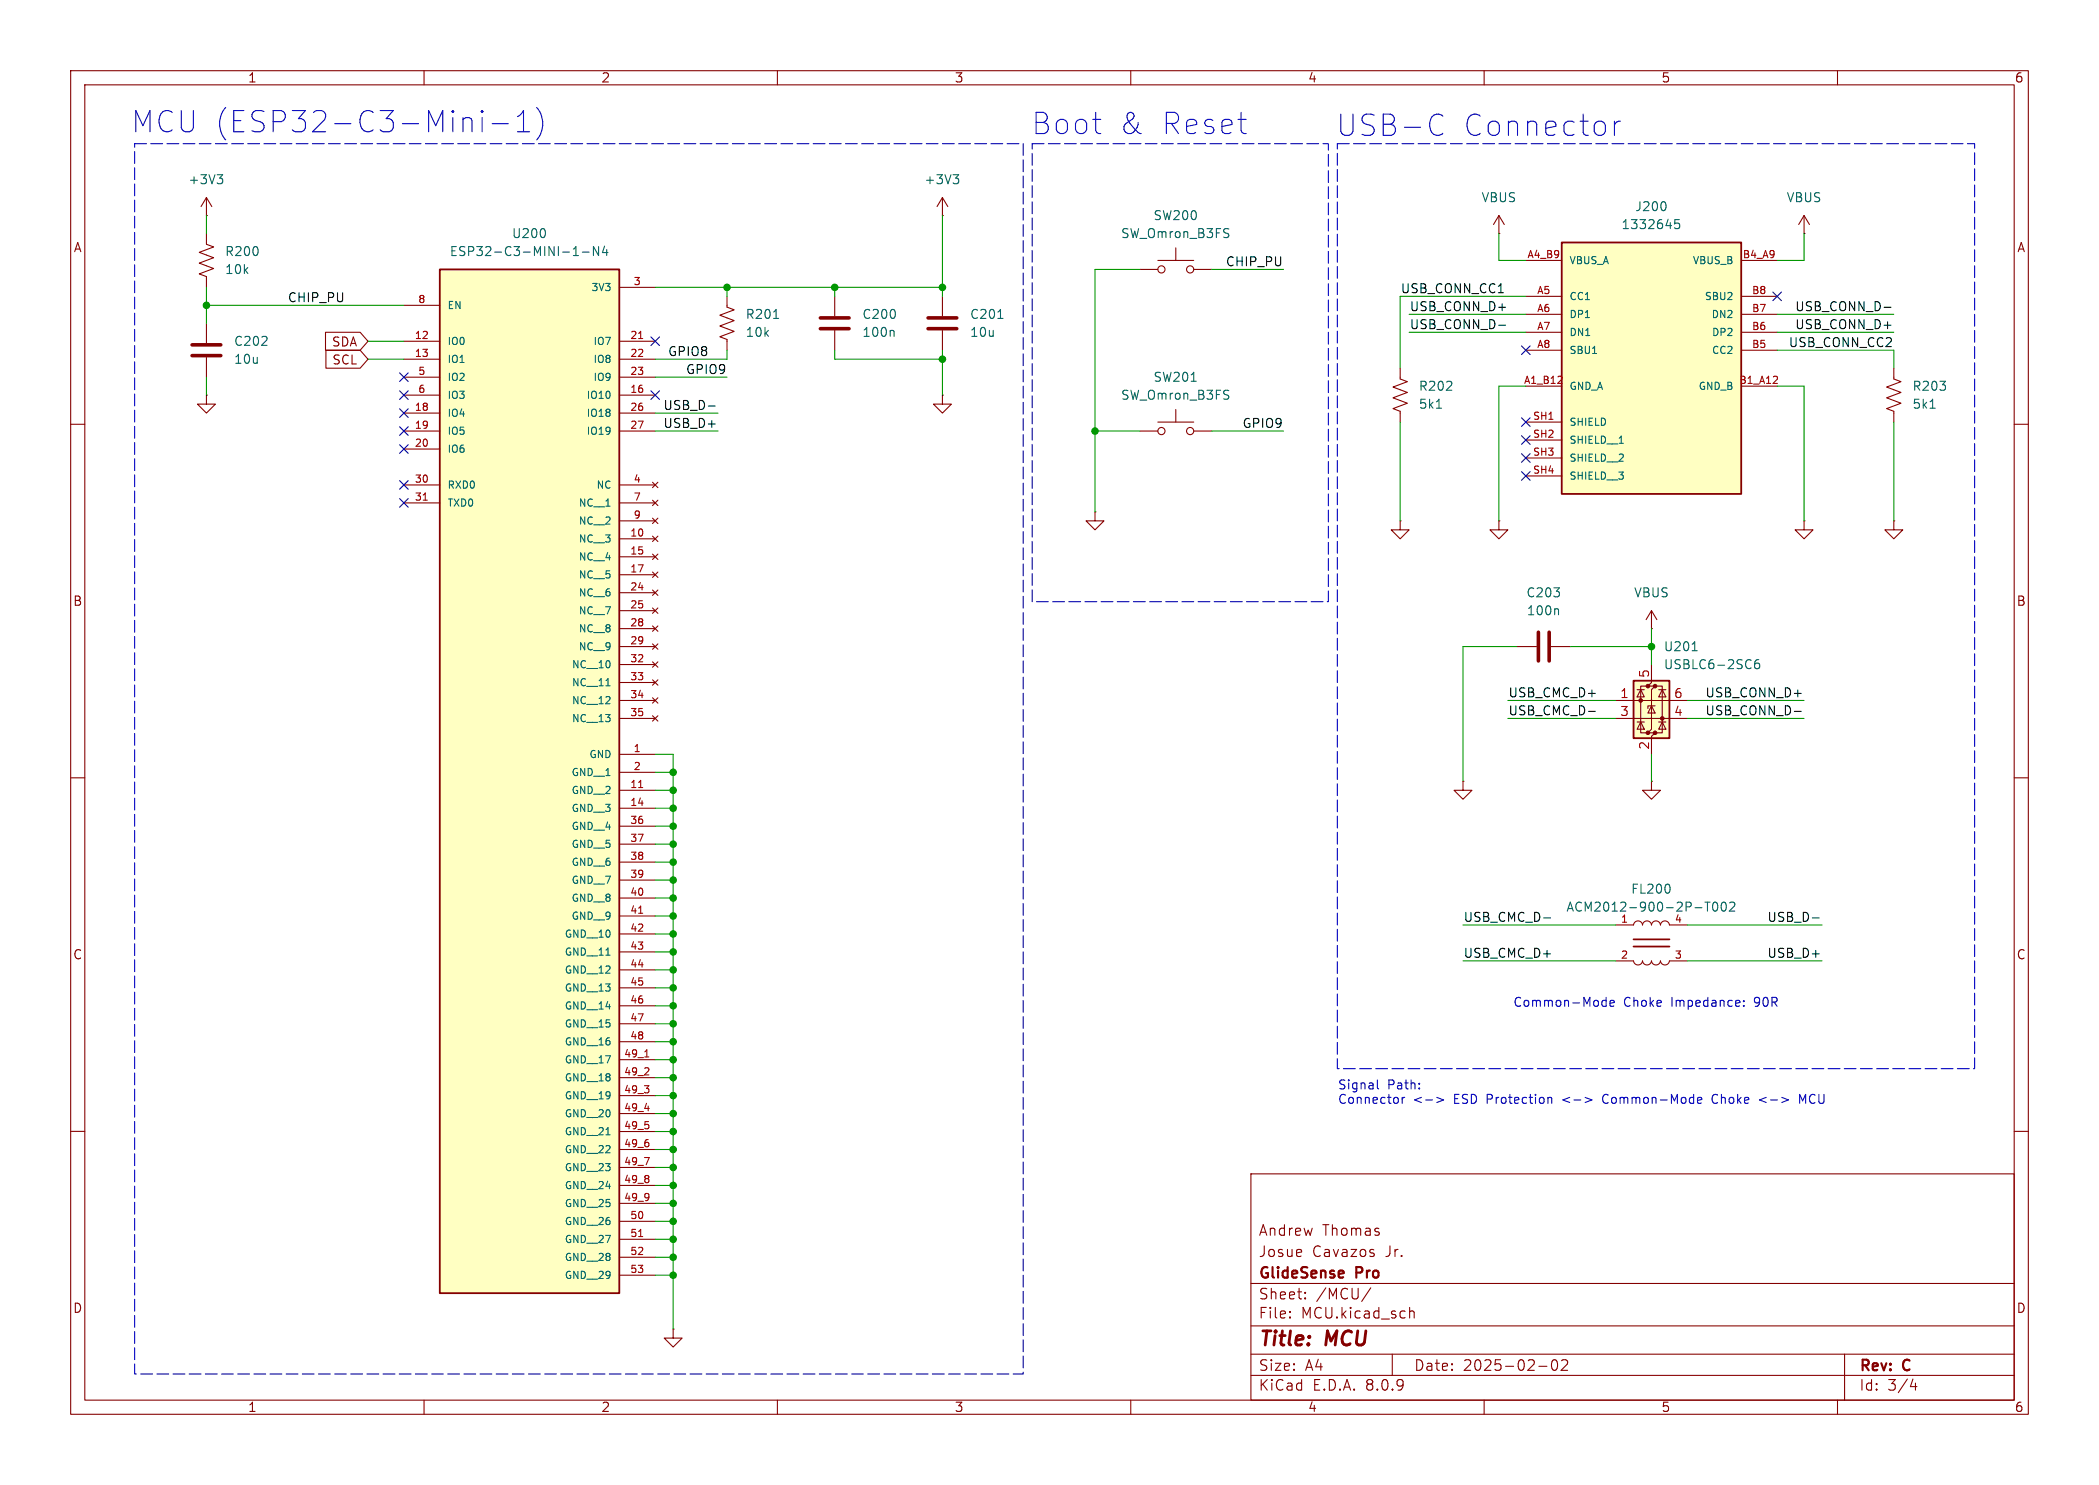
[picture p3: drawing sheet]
<svg xmlns="http://www.w3.org/2000/svg" width="297mm" height="210mm" viewBox="0 0 297 210" stroke-linecap="round" stroke-linejoin="round" font-family="sans-serif">
<g fill="none" stroke="#840000" stroke-width=".15">
<path d="M10 10h277v190h-277zM12 12h273v186h-273zM60 10v2M110 10v2M160 10v2M210 10v2M260 10v2M29.2 55.9v1.3h1.3l-1.3 1.2-1.3-1.2h1.3M29.2 55.9h.1M10 60h2M285 60h2M10 110h2"/>
<path d="M285 110h2M10 160h2M177 166h108v32h-108zM194.4 177.3l.1 .1-.1 .2M285 160h2M60 198v2M95.2 188v1.2h1.3l-1.3 1.3-1.2-1.3h1.2M95.2 188h.1M110 198v2M160 198v2M177 194.5h108M177 191.5h108"/>
<path d="M177 187.5h108M177 181.5h108M182.5 186.3h.1l-.1 .1M182.5 186.3v.1M182.5 185.5v.1M182.5 185.5h.1l-.1 .1M184.7 183.6v.1M184.7 183.6h-.1l.1 .1M184.7 182.8v.1M184.7 182.8h-.1l.1 .1M194 182.1l-1.3 2M197 191.5v3"/>
<path d="M199.5 184.9v1.5M199.5 185.5a.37 .37 0 0 1 .6 .1v.8M210 198v2M217.7 193.2h1.2M219.7 192.4a.36 .36 0 0 1 .3-.1 .36 .36 0 0 1 .3 .3 .77 .77 0 0 1-.4 1.2 .91 .91 0 0 1-.2-1.4zM221 192.4l.2-.1 .5 .1a.41 .41 0 0 1 0 .5l-.8 .9h.9M260 198v2M261 191.5v6.5M270.7 195l-.4 1.1h.9M271 195.6v1"/>
</g>
<path d="M189.9 179.7l.2 .1v.2l-.7 .2M190.1 180.6l-.2 .1" fill="none" stroke="#840000" stroke-width=".3"/>
<path d="M231.1 96.3h5.1v8.1h-5.1z" fill="#ffffc2"/>
<g fill="#840000" stroke="#840000" stroke-width=".14">
<circle cx="232.2" cy="99.1" r=".25"/>
<circle cx="233.2" cy="103.6" r=".25"/>
<circle cx="233.2" cy="97" r=".25"/>
<circle cx="234.2" cy="103.6" r=".25"/>
<circle cx="234.2" cy="97" r=".25"/>
<circle cx="235.2" cy="101.6" r=".25"/>
</g>
<g fill="none" stroke="#840000" stroke-width=".15">
<path d="M133.3 30.5h.1M133.3 27.9l-.7 1.3M133.3 27.9v2.6M133.3 27.9l.8 1.3M161.3 38.1h2.5M163.8 36.8h5.1M166.4 35.1v1.7M168.9 38.1h2.5M212.1 33h.1M212.1 30.5l-.8 1.3M212.1 30.5v2.5M212.1 30.5l.8 1.3"/>
<path d="M255.3 33h.1M255.3 30.5l-.8 1.3M255.3 30.5v2.5M255.3 30.5l.7 1.3M118.1 41.9v2.8M118.1 46.7v2.8M133.3 55.9v1.3h1.3l-1.3 1.2-1.2-1.2h1.2M133.3 55.9h.1M133.3 41.9v2.8M133.3 46.7v2.8M163.8 59.7h5.1M166.4 57.9v1.8"/>
<path d="M198.1 52.1v1.5l1 .4-2 .7 2 .8-2 .8 2 .7-2 .8 1 .4v1.5M268 52.1v1.5l1 .4-2 .7 2 .8-2 .8 2 .7-2 .8 1 .4v1.5M154.9 72.4v1.3h1.3l-1.3 1.2-1.2-1.2h1.2M154.9 72.4h.1M161.3 61h2.5M168.9 61h2.5M255.3 73.7v1.2h1.2l-1.2 1.3-1.3-1.3h1.3M255.3 73.7h.1M268 73.7v1.2h1.2l-1.2 1.3-1.3-1.3h1.3M268 73.7h.1M228.6 99.1h10.2M231.6 97.5h1.1"/>
<path d="M232.2 97.5l.5 1.1h-1.1zM233.2 97h-1v6.6h1M233.7 99.8l.5 1h-1zM233.7 94v2.5l-.5 .5h1l-.5 .5v5.6l-.5 .5h1l-.5 .5v2.6M234.2 99.8h-1v.4M234.2 97h1v6.6h-1M234.7 97.5h1M235.2 97.5l.5 1.1h-1zM207 110.5v1.3h1.3l-1.3 1.2-1.3-1.2h1.3M207 110.5h.1M228.6 101.6h10.2M231.6 102.1h1.1"/>
<path d="M232.2 102.1l.5 1h-1.1zM233.7 110.5v1.3h1.2l-1.2 1.2-1.3-1.2h1.3M233.7 110.5h.1M234.7 102.1h1M235.2 102.1l.5 1h-1zM228.6 135.9h2.5a.64 .64 0 0 0 .7 .6 .64 .64 0 0 0 .6-.6 .64 .64 0 0 0 .6 .6 .64 .64 0 0 0 .7-.6 .64 .64 0 0 0 .6 .6 .64 .64 0 0 0 .6-.6 .64 .64 0 0 0 .7 .6 .64 .64 0 0 0 .6-.6h2.6M228.6 130.8h2.5a.64 .64 0 0 1 .7-.6 .64 .64 0 0 1 .6 .6 .64 .64 0 0 1 .6-.6 .64 .64 0 0 1 .7 .6 .64 .64 0 0 1 .6-.6 .64 .64 0 0 1 .6 .6 .64 .64 0 0 1 .7-.6 .64 .64 0 0 1 .6 .6h2.6"/>
<circle cx="164.3" cy="38.1" r=".51"/>
<circle cx="168.4" cy="38.1" r=".51"/>
<circle cx="164.3" cy="61" r=".51"/>
<circle cx="168.4" cy="61" r=".51"/>
</g>
<path d="M231.1 96.3h5.1v8.1h-5.1zM231.1 133.9h5.1M231.1 132.8h5.1" fill="none" stroke="#840000" stroke-width=".25"/>
<g fill="none" stroke="#006464" stroke-width=".15">
<path d="M134.9 24.7h.7l-.4 .5M135.4 25.2l.2 .2v.3l-.2 .3M173.6 33l.3 .2-.1 .3-.2 .1M173.7 32.3l.2 .1M126.3 46.7l.2 .2v.7M141.2 45h.7M168.5 53.9h.8M173.6 55.9l.3 .2-.1 .2-.2 .2M173.7 55.2l.2 .1M203.3 57.7h.7M273.1 57.7h.7M239.4 92h.8"/>
<path d="M248.9 93.3a.5 .5 0 0 0-.6 .5v.5l.1 .2 .3 .1 .2-.2 .1-.4-.1-.2h-.4l-.2 .2M236.3 125.3v.8M241.2 127.6h.8M241.6 127.6v1.2M242.4 127.7l.2-.1a.69 .69 0 0 1 .3 1.1l-.1 .1a.69 .69 0 0 1-.4-1.1zM243.7 127.6h.1a.69 .69 0 0 1 .3 1.1l-.1 .1a.69 .69 0 0 1-.3-1.1zM244.7 127.7l.2-.1h.3l.2 .1 .1 .2-.1 .2-.7 .7h.8"/>
</g>
<path d="M116.1 46.5h4M116.1 45h4M131.3 46.5h4.1M131.3 45h4.1" fill="none" stroke="#840000" stroke-width=".51"/>
<path d="M221 34.3h25.4v35.6h-25.4z" fill="#ffffc2"/>
<path d="M221 34.3h25.4v35.6h-25.4z" fill="none" stroke="#840000" stroke-width=".25"/>
<g fill="none" stroke="#840000" stroke-width=".15">
<path d="M215.9 36.8h5.1M246.4 36.8h5.1M215.9 54.6h5.1M215.9 41.9h5.1M215.9 44.5h5.1M215.9 47h5.1M215.9 49.5h5.1M215.9 59.7h5.1M246.4 54.6h5.1M246.4 41.9h5.1M246.4 44.5h5.1M246.4 47h5.1"/>
<path d="M246.4 49.5h5.1M198.1 73.7v1.2h1.3l-1.3 1.3-1.3-1.3h1.3M198.1 73.7h.1M212.1 73.7v1.2h1.3l-1.3 1.3-1.3-1.3h1.3M212.1 73.7h.1M215.9 62.2h5.1M215.9 64.8h5.1M215.9 67.3h5.1M214.6 91.4h2.8M219.5 91.4h2.7M233.7 88.9h.1M233.7 86.4l-.8 1.2"/>
<path d="M233.7 86.4v2.5M233.7 86.4l.7 1.2"/>
</g>
<path d="M220.4 54.2h.6M221 53.3v.3M250.9 54.2h.6M251.5 53.3v.3" fill="none" stroke="#a90000" stroke-width=".15"/>
<path d="M235.6 28.6l.1 .4-.1 .7M237.6 31.1h-.6l-.1 .6 .2-.2 .5 .1 .1 .2-.1 .4-.2 .1h-.3l-.2-.1M225.3 50h.6M229.1 62.7h.6M220.3 86.1l.2 .2v.6" fill="none" stroke="#006464" stroke-width=".15"/>
<path d="M217.7 89.4v4.1M219.2 89.4v4.1" fill="none" stroke="#840000" stroke-width=".51"/>
<path d="M62.2 38.1h25.4v144.8h-25.4z" fill="#ffffc2"/>
<path d="M62.2 38.1h25.4v144.8h-25.4z" fill="none" stroke="#840000" stroke-width=".25"/>
<g fill="none" stroke="#840000" stroke-width=".15">
<path d="M29.2 33v1.5l1 .4-2 .8 2 .7-2 .8 2 .8-2 .7 1 .4v1.5M29.2 30.5h.1M29.2 27.9v2.6M29.2 27.9l-.8 1.3M29.2 27.9l.8 1.3M29.2 45.7v2.8M29.2 50.5v2.8M46.1 47h4.9l1.1 1.3-1.1 1.2h-4.9zM46.1 49.5h4.9l1.1 1.3-1.1 1.3h-4.9zM57.1 48.3h5.1M57.1 50.8h5.1M57.1 55.9h5.1"/>
<path d="M57.1 58.4h5.1M57.1 53.3h5.1M57.1 43.2h5.1M87.6 48.3h5.1M87.6 50.8h5.1M87.6 55.9h5.1M87.6 58.4h5.1M87.6 53.3h5.1M87.6 40.6h5.1M102.9 41.9v1.5l1 .4-2 .8 2 .7-2 .8 2 .8-2 .7 1 .4v1.5M57.1 61h5.1M57.1 63.5h5.1"/>
<path d="M57.1 68.6h5.1M57.1 71.1h5.1M87.6 76.2h5.1M87.6 78.7h5.1M87.6 61h5.1M87.6 68.6h5.1M87.6 71.1h5.1M87.6 73.7h5.1M92.3 75.8l.8 .8M92.3 78.4l.8 .7M92.3 68.2l.8 .8M92.3 70.7l.8 .8"/>
<path d="M92.3 73.3l.8 .7M93.1 75.8l-.8 .8M93.1 78.4l-.8 .7M93.1 68.2l-.8 .8M93.1 70.7l-.8 .8M93.1 73.3l-.8 .7M87.6 81.3h5.1M87.6 83.8h5.1M87.6 86.4h5.1M87.6 88.9h5.1M87.6 91.4h5.1M87.6 94h5.1"/>
<path d="M87.6 96.5h5.1M87.6 99.1h5.1M92.3 80.9l.8 .8M92.3 83.4l.8 .8M92.3 86l.8 .7M92.3 88.5l.8 .8M92.3 91.1l.8 .7M92.3 93.6l.8 .8M92.3 96.1l.8 .8M92.3 98.7l.8 .7M93.1 80.9l-.8 .8M93.1 83.4l-.8 .8"/>
<path d="M93.1 86l-.8 .7M93.1 88.5l-.8 .8M93.1 91.1l-.8 .7M93.1 93.6l-.8 .8M93.1 96.1l-.8 .8M93.1 98.7l-.8 .7M87.6 106.7h5.1M87.6 111.8h5.1M87.6 114.3h5.1M87.6 109.2h5.1M87.6 101.6h5.1M87.6 116.8h5.1"/>
<path d="M87.6 119.4h5.1M92.3 101.2l.8 .8M93.1 101.2l-.8 .8M87.6 121.9h5.1M87.6 124.5h5.1M87.6 127h5.1M87.6 129.5h5.1M87.6 132.1h5.1M87.6 134.6h5.1M87.6 137.2h5.1M87.6 139.7h5.1M87.6 142.2h5.1"/>
<path d="M87.6 144.8h5.1M87.6 147.3h5.1M87.6 149.9h5.1M87.6 152.4h5.1M87.6 154.9h5.1M87.6 157.5h5.1M87.6 160h5.1M87.6 162.6h5.1M87.6 165.1h5.1M87.6 167.6h5.1M87.6 170.2h5.1M87.6 172.7h5.1"/>
<path d="M87.6 175.3h5.1M87.6 177.8h5.1M87.6 180.3h5.1"/>
</g>
<g fill="none" stroke="#a90000" stroke-width=".15">
<path d="M90.4 47.9h.5M59.9 70.7h.6M90.4 111.4h.5M90.4 129.2h.5M91.2 152h.6M91.2 153.5h.6l-.3 .4M91.2 149.5h.6M91.2 156.8h.7M91.8 151.1v.3M91.8 154v.5M91.8 159.1v.4M90.4 174.9h.5"/>
<path d="M91.2 163.7h.7l-.5 1M91.8 161.6v.5M91.8 166.3v.3M91.8 166.8v.4M91.8 168.9v.7M91.8 169.2v.1"/>
</g>
<g fill="none" stroke="#006464" stroke-width=".15">
<path d="M30.7 24.7h.8l-.4 .5M31.3 25.2l.2 .2v.3l-.2 .3M77.1 32.6v.8M81.1 36.1h.8M81.1 35.2l.4-.3v1.2M82.4 35.7h1M84.7 34.9v1.2l-.7-1.2v1.2M85.5 34.8l-.3 .9h.8M85.8 35.3v.8M109.5 45h.7M85.7 97h.6M85.7 135.1h.6"/>
<path d="M85.7 160.5h.6"/>
</g>
<path d="M27.2 50.3h4M27.2 48.8h4" fill="none" stroke="#840000" stroke-width=".51"/>
<path d="M100.2 57.4h1M212.1 46h.9M266.6 43.5h1M224.8 100.6h.9M253.9 100.6h1M218.4 129.8h1M256.4 129.8h1" fill="none" stroke="#0f0f0f" stroke-width=".15"/>
<g fill="none" stroke="#0000c2" stroke-width=".15">
<path d="M66.6 16.8l.2 .3v1.5M68.2 15.6v.3M68.2 16.6v2M68.2 15.6l-.1 .2 .1 .1M68.2 15.6l.2 .2-.2 .1M69.6 17.5h2.3M73.2 18.6h1.7M73.2 16.5l.6-.4 .3-.5v3M75.9 15.2a3.4 3.4 0 0 1 0 4.6M175.2 16.9h1.1M176 18.9h.3M203.3 16.1h.3l.6 .3"/>
<path d="M204.2 18.9l-.2 .1-.7 .1M228.4 17.1v2M229.3 17.1a.77 .77 0 0 0-.9 .6M194.9 152.7v1.1l.2 .2M198.4 155.2v.8M198.8 155.2l-.3 .1-.1 .1M203.3 155.2l1 .4-1 .3M219.1 155.3h.4l.1 .7M224.3 155.2l1 .4-1 .3M226.7 142.2l.2 .1h.4M227 154.8l-.2 .5v.4l.2 .3M227.3 141v1.3"/>
<path d="M227.3 141.5h-.4l-.2 .1M227.8 141.9l.6-.1v-.3h-.4l-.2 .2 .1 .6h.5M240.2 155.6l.6-.1-.1-.2-.3-.1-.2 .2 .1 .6h.4M242.7 154.8a.68 .68 0 0 0-.5 .6 .68 .68 0 0 0 .5 .6M246.7 142.2v.1M246.7 141.5v.2M249.9 155.2l-.9 .4 .9 .3M255.5 154.8l-.4 .9-.5-.9v1.2"/>
</g>
<path d="M19 20.3h125.8v174h-125.8zM146 20.3h42v64.8h-42zM189.2 20.3h90.2v130.8h-90.2z" fill="none" stroke="#0000c2" stroke-width=".15" stroke-dasharray="1.7 .6"/>
<g fill="none" stroke="#009600" stroke-width=".15">
<path d="M29.2 30.5v2.5M133.3 30.5v11.4M161.3 38.1h-6.4v34.3M171.4 38.1h10.2M212.1 33v3.8h3.8M255.3 33v3.8h-3.8M29.2 40.6v5.1M29.2 53.3v2.6M29.2 43.2h27.9M52.1 50.8h5M52.1 48.3h5M92.7 40.6h40.6"/>
<path d="M92.7 58.4h8.9M92.7 53.3h10.2M102.9 49.5v1.3h-10.2M102.9 40.6v1.3M118.1 40.6v1.3M118.1 49.5v1.3h15.2M133.3 49.5v6.4M198.1 59.7v14M199.4 47h16.5M199.4 44.5h16.5M215.9 54.6h-3.8v19.1M215.9 41.9h-17.8v10.2"/>
<path d="M251.5 54.6h3.8v19.1M251.5 47h16.5M251.5 44.5h16.5M251.5 49.5h16.5v2.6M268 59.7v14M92.7 61h8.9M154.9 61h6.4M171.4 61h10.2M213.4 99.1h15.2M214.6 91.4h-7.6v19.1M222.2 91.4h11.5M233.7 88.9v5.1"/>
<path d="M238.8 99.1h16.5M92.7 106.7h2.5v81.3M92.7 116.8h2.5M92.7 111.8h2.5M92.7 119.4h2.5M92.7 109.2h2.5M92.7 114.3h2.5M213.4 101.6h15.2M233.7 106.7v3.8M238.8 101.6h16.5M92.7 139.7h2.5M92.7 134.6h2.5"/>
<path d="M92.7 132.1h2.5M92.7 129.5h2.5M92.7 124.5h2.5M92.7 121.9h2.5M92.7 127h2.5M92.7 137.2h2.5M207 130.8h21.6M207 135.9h21.6M238.8 130.8h19M238.8 135.9h19M92.7 149.9h2.5M92.7 147.3h2.5"/>
<path d="M92.7 154.9h2.5M92.7 152.4h2.5M92.7 157.5h2.5M92.7 142.2h2.5M92.7 144.8h2.5M92.7 175.3h2.5M92.7 165.1h2.5M92.7 167.6h2.5M92.7 177.8h2.5M92.7 162.6h2.5M92.7 160h2.5M92.7 170.2h2.5"/>
<path d="M92.7 172.7h2.5M92.7 180.3h2.5"/>
</g>
<g fill="none" stroke="#000084" stroke-width=".15">
<path d="M56.5 52.7l1.3 1.2M56.5 57.8l1.3 1.2M56.5 55.3l1.3 1.2M57.8 52.7l-1.3 1.2M57.8 57.8l-1.3 1.2M57.8 55.3l-1.3 1.2M92.1 47.7l1.2 1.2M92.1 55.3l1.2 1.2M93.3 47.7l-1.2 1.2M93.3 55.3l-1.2 1.2M215.3 59.1l1.2 1.2M215.3 48.9l1.2 1.2"/>
<path d="M216.5 59.1l-1.2 1.2M216.5 48.9l-1.2 1.2M250.9 41.3l1.2 1.2M252.1 41.3l-1.2 1.2M56.5 60.4l1.3 1.2M56.5 70.5l1.3 1.2M56.5 62.9l1.3 1.2M56.5 68l1.3 1.2M57.8 60.4l-1.3 1.2M57.8 70.5l-1.3 1.2M57.8 62.9l-1.3 1.2M57.8 68l-1.3 1.2"/>
<path d="M215.3 66.7l1.2 1.2M215.3 64.2l1.2 1.2M215.3 61.6l1.2 1.2M216.5 66.7l-1.2 1.2M216.5 64.2l-1.2 1.2M216.5 61.6l-1.2 1.2"/>
</g>
<g fill="#009600" stroke="#009600" stroke-width=".15">
<circle cx="133.3" cy="40.6" r=".46"/>
<circle cx="118.1" cy="40.6" r=".46"/>
<circle cx="133.3" cy="50.8" r=".46"/>
<circle cx="154.9" cy="61" r=".46"/>
<circle cx="95.2" cy="132.1" r=".46"/>
<circle cx="95.2" cy="129.5" r=".46"/>
<circle cx="29.2" cy="43.2" r=".46"/>
<circle cx="95.2" cy="139.7" r=".46"/>
<circle cx="95.2" cy="137.2" r=".46"/>
<circle cx="95.2" cy="147.3" r=".46"/>
<circle cx="95.2" cy="149.9" r=".46"/>
<circle cx="95.2" cy="144.8" r=".46"/>
<circle cx="95.2" cy="152.4" r=".46"/>
<circle cx="95.2" cy="154.9" r=".46"/>
<circle cx="95.2" cy="142.2" r=".46"/>
<circle cx="95.2" cy="134.6" r=".46"/>
<circle cx="233.7" cy="91.4" r=".46"/>
<circle cx="95.2" cy="175.3" r=".46"/>
<circle cx="95.2" cy="172.7" r=".46"/>
<circle cx="95.2" cy="167.6" r=".46"/>
<circle cx="95.2" cy="165.1" r=".46"/>
<circle cx="95.2" cy="180.3" r=".46"/>
<circle cx="95.2" cy="177.8" r=".46"/>
<circle cx="95.2" cy="160" r=".46"/>
<circle cx="95.2" cy="157.5" r=".46"/>
<circle cx="95.2" cy="162.6" r=".46"/>
<circle cx="95.2" cy="170.2" r=".46"/>
<circle cx="95.2" cy="119.4" r=".46"/>
<circle cx="95.2" cy="116.8" r=".46"/>
<circle cx="95.2" cy="121.9" r=".46"/>
<circle cx="95.2" cy="111.8" r=".46"/>
<circle cx="95.2" cy="114.3" r=".46"/>
<circle cx="95.2" cy="109.2" r=".46"/>
<circle cx="102.9" cy="40.6" r=".46"/>
<circle cx="95.2" cy="124.5" r=".46"/>
<circle cx="95.2" cy="127" r=".46"/>
</g>
<g font-size="4.2" fill="#0000c2">
<text x="18.6" y="19">MCU (ESP32-C3-Mini-1)</text>
<text x="145.8" y="19.2">Boot</text>
<text x="158.1" y="19.2">&amp;</text>
<text x="163.9" y="19.2">Reset</text>
<text x="189.1" y="19.5">USB-C</text>
<text x="206.9" y="19.5">Connector</text>
</g>
<g font-size="2.8" fill="#840000">
<text x="178" y="190.9">Title:</text>
<text x="187.7" y="190.9">MCU</text>
</g>
<g font-size="2.1" fill="#840000">
<text x="178" y="178">Josue</text>
<text x="178" y="175">Andrew</text>
<text x="185.7" y="178">Cavazos</text>
<text x="187.1" y="175">Thomas</text>
<text x="196.1" y="178">Jr.</text>
<text x="178" y="184">Sheet:</text>
<text x="178" y="181.2">GlideSense</text>
<text x="186.2" y="184">/MCU/</text>
<text x="192" y="181.2">Pro</text>
<text x="178" y="186.7">File:</text>
<text x="184.1" y="186.7">MCU.kicad_sch</text>
<text x="178" y="196.9">KiCad</text>
<text x="178" y="194.1">Size:</text>
<text x="184.7" y="194.1">A4</text>
<text x="185.7" y="196.9">E.D.A.</text>
<text x="193.3" y="196.9">8.0.9</text>
<text x="200" y="194.1">Date:</text>
<text x="207" y="194.1">2025-02-02</text>
<text x="263" y="194.3">Rev:</text>
<text x="263" y="196.9">Id:</text>
<text x="267.1" y="196.9">3/4</text>
<text x="269.4" y="194.3">C</text>
</g>
<g font-size="1.8" fill="#840000">
<text x="35" y="11.9">1</text>
<text x="85" y="11.9">2</text>
<text x="135" y="11.9">3</text>
<text x="185" y="11.9">4</text>
<text x="235" y="11.9">5</text>
<text x="285" y="11.9">6</text>
<text x="10.3" y="35.9">A</text>
<text x="285.3" y="35.9">A</text>
<text x="46.9" y="49.2">SDA</text>
<text x="46.9" y="51.8">SCL</text>
<text x="10.3" y="85.9">B</text>
<text x="285.3" y="85.9">B</text>
<text x="10.3" y="135.9">C</text>
<text x="285.3" y="135.9">C</text>
<text x="10.3" y="185.9">D</text>
<text x="285.3" y="185.9">D</text>
<text x="35" y="199.9">1</text>
<text x="85" y="199.9">2</text>
<text x="135" y="199.9">3</text>
<text x="185" y="199.9">4</text>
<text x="235" y="199.9">5</text>
<text x="285" y="199.9">6</text>
</g>
<g font-size="1.8" fill="#006464">
<text x="26.6" y="26.3">+3V3</text>
<text x="130.7" y="26.3">+3V3</text>
<text x="209.5" y="28.8">VBUS</text>
<text x="252.7" y="28.8">VBUS</text>
<text x="72.3" y="33.9">U200</text>
<text x="158.5" y="33.9">SW_Omron_B3FS</text>
<text x="163.1" y="31.3">SW200</text>
<text x="229.3" y="32.6">1332645</text>
<text x="231.3" y="30.1">J200</text>
<text x="31.8" y="36.4">R200</text>
<text x="31.8" y="39">10k</text>
<text x="63.5" y="36.4">ESP32-C3-MINI-1-N4</text>
<text x="105.4" y="45.3">R201</text>
<text x="105.4" y="47.9">10k</text>
<text x="121.9" y="45.3">C200</text>
<text x="121.9" y="47.9">100n</text>
<text x="137.2" y="45.3">C201</text>
<text x="137.2" y="47.9">10u</text>
<text x="33" y="49.1">C202</text>
<text x="33" y="51.7">10u</text>
<text x="158.5" y="56.7">SW_Omron_B3FS</text>
<text x="163.1" y="54.2">SW201</text>
<text x="200.7" y="55.5">R202</text>
<text x="200.7" y="58">5k1</text>
<text x="270.5" y="55.5">R203</text>
<text x="270.5" y="58">5k1</text>
<text x="215.9" y="84.7">C203</text>
<text x="215.9" y="87.2">100n</text>
<text x="231.1" y="84.7">VBUS</text>
<text x="235.3" y="94.8">USBLC6-2SC6</text>
<text x="235.3" y="92.3">U201</text>
<text x="221.5" y="129.1">ACM2012-900-2P-T002</text>
<text x="230.7" y="126.6">FL200</text>
</g>
<g font-size="1.8" fill="#0f0f0f">
<text x="173.4" y="37.8">CHIP_PU</text>
<text x="198.1" y="41.6">USB_CONN_CC1</text>
<text x="40.6" y="42.8">CHIP_PU</text>
<text x="199.4" y="44.1">USB_CONN_D+</text>
<text x="199.4" y="46.6">USB_CONN_D-</text>
<text x="253.9" y="46.6">USB_CONN_D+</text>
<text x="253.9" y="44.1">USB_CONN_D-</text>
<text x="94.4" y="50.5">GPIO8</text>
<text x="97" y="53">GPIO9</text>
<text x="253" y="49.2">USB_CONN_CC2</text>
<text x="93.8" y="58.1">USB_D-</text>
<text x="93.8" y="60.6">USB_D+</text>
<text x="175.7" y="60.6">GPIO9</text>
<text x="213.4" y="101.3">USB_CMC_D-</text>
<text x="213.4" y="98.7">USB_CMC_D+</text>
<text x="241.2" y="98.7">USB_CONN_D+</text>
<text x="241.2" y="101.3">USB_CONN_D-</text>
<text x="207" y="130.5">USB_CMC_D-</text>
<text x="250" y="130.5">USB_D-</text>
<text x="207" y="135.5">USB_CMC_D+</text>
<text x="250" y="135.5">USB_D+</text>
</g>
<g font-size="1.8" fill="#a90000">
<text x="233.4" y="96" transform="rotate(-90 233.4 96)">5</text>
<text x="229.2" y="98.8">1</text>
<text x="229.2" y="101.3">3</text>
<text x="236.8" y="101.3">4</text>
<text x="236.8" y="98.8">6</text>
<text x="233.4" y="106.1" transform="rotate(-90 233.4 106.1)">2</text>
</g>
<g font-size="1.8" fill="#0000c2">
<text x="214" y="142.6">Common-Mode</text>
<text x="229.7" y="142.6">Choke</text>
<text x="236.6" y="142.6">Impedance:</text>
<text x="248.5" y="142.6">90R</text>
<text x="189.2" y="154.3">Signal</text>
<text x="196.3" y="154.3">Path:</text>
<text x="189.2" y="156.3">Connector</text>
<text x="200" y="156.3">&lt;-&gt;</text>
<text x="205.8" y="156.3">ESD Protection</text>
<text x="221.6" y="156.3">&lt;-&gt;</text>
<text x="227.4" y="156.3">Common-Mode</text>
<text x="243.1" y="156.3">Choke</text>
<text x="250" y="156.3">&lt;-&gt;</text>
<text x="255.9" y="156.3">MCU</text>
</g>
<g font-size="1.4" fill="#006464">
<text x="83.6" y="41.4">3V3</text>
<text x="222" y="37.6">VBUS_A</text>
<text x="239.4" y="37.6">VBUS_B</text>
<text x="63.2" y="43.9">EN</text>
<text x="222" y="42.6">CC1</text>
<text x="222" y="45.2">DP1</text>
<text x="222" y="47.7">DN1</text>
<text x="241.1" y="42.6">SBU2</text>
<text x="242.1" y="45.2">DN2</text>
<text x="242.1" y="47.7">DP2</text>
<text x="63.2" y="49">IO0</text>
<text x="63.2" y="51.5">IO1</text>
<text x="83.8" y="49">IO7</text>
<text x="83.8" y="51.5">IO8</text>
<text x="222" y="50.3">SBU1</text>
<text x="242.1" y="50.3">CC2</text>
<text x="63.2" y="59.2">IO4</text>
<text x="63.2" y="54.1">IO2</text>
<text x="63.2" y="56.6">IO3</text>
<text x="82.9" y="56.6">IO10</text>
<text x="82.9" y="59.2">IO18</text>
<text x="83.8" y="54.1">IO9</text>
<text x="222" y="55.3">GND_A</text>
<text x="240.2" y="55.3">GND_B</text>
<text x="63.2" y="61.7">IO5</text>
<text x="63.2" y="64.2">IO6</text>
<text x="82.9" y="61.7">IO19</text>
<text x="222" y="60.4">SHIELD</text>
<text x="222" y="63">SHIELD__1</text>
<text x="222" y="65.5">SHIELD__2</text>
<text x="63.2" y="69.3">RXD0</text>
<text x="63.2" y="71.9">TXD0</text>
<text x="81.8" y="71.9">NC__1</text>
<text x="84.3" y="69.3">NC</text>
<text x="222" y="68">SHIELD__3</text>
<text x="81.8" y="76.9">NC__3</text>
<text x="81.8" y="74.4">NC__2</text>
<text x="81.8" y="79.5">NC__4</text>
<text x="81.8" y="82">NC__5</text>
<text x="81.8" y="84.6">NC__6</text>
<text x="81.8" y="87.1">NC__7</text>
<text x="81.8" y="89.6">NC__8</text>
<text x="80.8" y="94.7">NC__10</text>
<text x="81.8" y="92.2">NC__9</text>
<text x="80.8" y="97.3">NC__11</text>
<text x="80.8" y="99.8">NC__12</text>
<text x="80.8" y="102.3">NC__13</text>
<text x="83.3" y="107.4">GND</text>
<text x="80.7" y="112.5">GND__2</text>
<text x="80.7" y="110">GND__1</text>
<text x="80.7" y="115">GND__3</text>
<text x="80.7" y="117.6">GND__4</text>
<text x="80.7" y="120.1">GND__5</text>
<text x="80.7" y="122.7">GND__6</text>
<text x="80.7" y="125.2">GND__7</text>
<text x="80.7" y="127.7">GND__8</text>
<text x="80.7" y="130.3">GND__9</text>
<text x="79.8" y="132.8">GND__10</text>
<text x="79.8" y="135.4">GND__11</text>
<text x="79.8" y="137.9">GND__12</text>
<text x="79.8" y="140.4">GND__13</text>
<text x="79.8" y="143">GND__14</text>
<text x="79.8" y="145.5">GND__15</text>
<text x="79.8" y="148.1">GND__16</text>
<text x="79.8" y="150.6">GND__17</text>
<text x="79.8" y="153.1">GND__18</text>
<text x="79.8" y="155.7">GND__19</text>
<text x="79.8" y="158.2">GND__20</text>
<text x="79.8" y="160.8">GND__21</text>
<text x="79.8" y="163.3">GND__22</text>
<text x="79.8" y="165.8">GND__23</text>
<text x="79.8" y="168.4">GND__24</text>
<text x="79.8" y="170.9">GND__25</text>
<text x="79.8" y="173.5">GND__26</text>
<text x="79.8" y="176">GND__27</text>
<text x="79.8" y="178.5">GND__28</text>
<text x="79.8" y="181.1">GND__29</text>
</g>
<g font-size="1.4" fill="#a90000">
<text x="89.6" y="40.4">3</text>
<text x="216" y="36.6">A4_B9</text>
<text x="217.4" y="41.7">A5</text>
<text x="246.5" y="36.6">B4_A9</text>
<text x="247.8" y="41.7">B8</text>
<text x="59.1" y="42.9">8</text>
<text x="217.4" y="44.2">A6</text>
<text x="217.4" y="46.7">A7</text>
<text x="247.8" y="46.7">B6</text>
<text x="247.8" y="44.2">B7</text>
<text x="58.6" y="48">12</text>
<text x="58.6" y="50.5">13</text>
<text x="59.1" y="53.1">5</text>
<text x="89.1" y="48">21</text>
<text x="89.1" y="50.5">22</text>
<text x="89.1" y="53.1">23</text>
<text x="217.4" y="49.3">A8</text>
<text x="247.8" y="49.3">B5</text>
<text x="58.6" y="58.2">18</text>
<text x="59.1" y="55.6">6</text>
<text x="89.1" y="55.6">16</text>
<text x="89.1" y="58.2">26</text>
<text x="215.5" y="54.4">A1_B12</text>
<text x="216.8" y="59.4">SH1</text>
<text x="246" y="54.4">B1_A12</text>
<text x="58.6" y="60.7">19</text>
<text x="58.6" y="63.2">20</text>
<text x="89.1" y="60.7">27</text>
<text x="216.8" y="62">SH2</text>
<text x="216.8" y="64.5">SH3</text>
<text x="58.6" y="68.3">30</text>
<text x="58.6" y="70.9">31</text>
<text x="89.6" y="68.3">4</text>
<text x="89.6" y="70.9">7</text>
<text x="216.8" y="67.1">SH4</text>
<text x="89.1" y="75.9">10</text>
<text x="89.6" y="73.4">9</text>
<text x="89.1" y="78.5">15</text>
<text x="89.1" y="81">17</text>
<text x="89.1" y="83.6">24</text>
<text x="89.1" y="86.1">25</text>
<text x="89.1" y="88.6">28</text>
<text x="89.1" y="91.2">29</text>
<text x="89.1" y="93.7">32</text>
<text x="89.1" y="96.3">33</text>
<text x="89.1" y="98.8">34</text>
<text x="89.1" y="101.3">35</text>
<text x="89.6" y="106.4">1</text>
<text x="89.1" y="111.5">11</text>
<text x="89.6" y="109">2</text>
<text x="89.1" y="114">14</text>
<text x="89.1" y="116.6">36</text>
<text x="89.1" y="119.1">37</text>
<text x="89.1" y="121.7">38</text>
<text x="89.1" y="124.2">39</text>
<text x="89.1" y="126.7">40</text>
<text x="89.1" y="129.3">41</text>
<text x="89.1" y="131.8">42</text>
<text x="229.3" y="130.6">1</text>
<text x="236.9" y="130.6">4</text>
<text x="89.1" y="134.4">43</text>
<text x="89.1" y="136.9">44</text>
<text x="229.3" y="135.6">2</text>
<text x="236.9" y="135.6">3</text>
<text x="89.1" y="139.4">45</text>
<text x="89.1" y="142">46</text>
<text x="88.2" y="149.6">49_1</text>
<text x="89.1" y="144.5">47</text>
<text x="89.1" y="147.1">48</text>
<text x="88.2" y="152.1">49_2</text>
<text x="88.2" y="154.7">49_3</text>
<text x="88.2" y="157.2">49_4</text>
<text x="88.2" y="159.8">49_5</text>
<text x="88.2" y="162.3">49_6</text>
<text x="88.2" y="164.8">49_7</text>
<text x="88.2" y="167.4">49_8</text>
<text x="88.2" y="169.9">49_9</text>
<text x="89.1" y="172.5">50</text>
<text x="89.1" y="175">51</text>
<text x="89.1" y="177.5">52</text>
<text x="89.1" y="180.1">53</text>
</g>
</svg>
